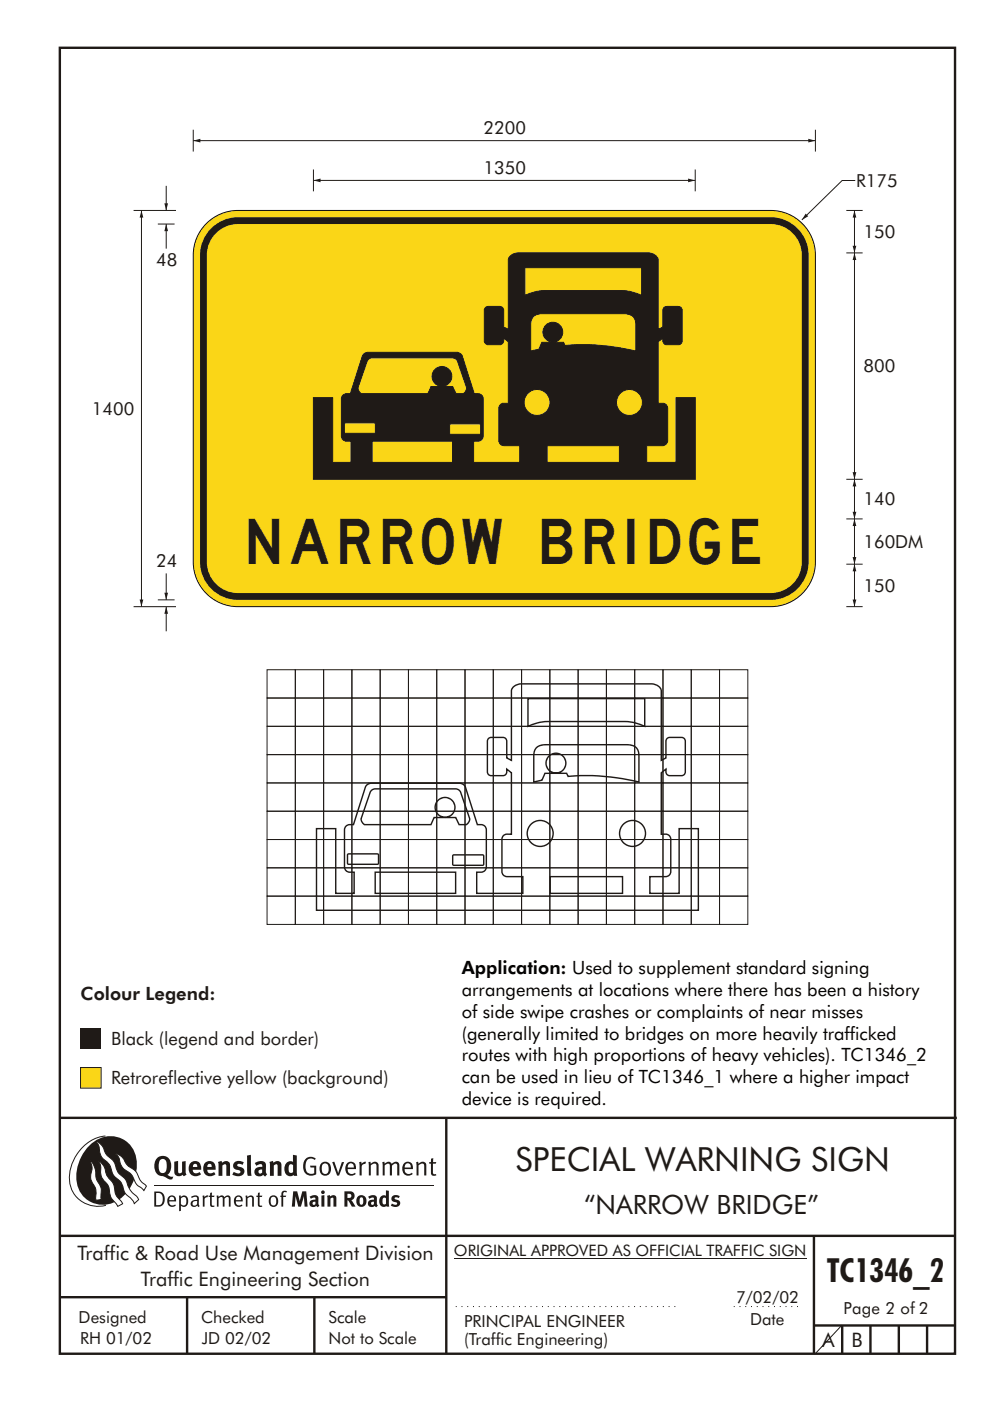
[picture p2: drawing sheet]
<svg xmlns="http://www.w3.org/2000/svg" width="210mm" height="297mm" viewBox="0 0 210 297" stroke-linecap="round" stroke-linejoin="round" font-family="sans-serif">
<g fill="none" stroke="#1f1a17" stroke-width=".51">
<path d="M12.7 10.1h189.9v276.9h-189.9zM12.7 237h190.3M94.7 236.9v50.1M12.7 262h190M12.7 275h82M39.7 275v12M66.7 275v12M172.7 262v25M172.7 281h30M178.7 281v6M184.7 281v6M190.7 281v6"/>
<path d="M196.7 281v6"/>
</g>
<path d="M96.3 266.7h74.7" fill="none" stroke="#1f1a17" stroke-width=".21"/>
<path d="M96.7 277h47.5M155.7 277h14" fill="none" stroke="#1f1a17" stroke-width=".21" stroke-dasharray=".2 1" stroke-linecap="butt"/>
<g fill="#1f1a17">
<path d="M64.9 245.6a1.61 1.61 0 0 1 2.1 .1l-.2 .2a1.17 1.17 0 0 0-1.4-.1 1.17 1.17 0 0 0-.6 1.2 1.42 1.42 0 0 0 1.2 1.9l.7-.2v-1.2h-.8l-.1-.4h1.3v1.9a1.82 1.82 0 0 1-2.2-.1 1.82 1.82 0 0 1-.6-2.1l.2-.7z" fill-rule="evenodd"/>
<path d="M68.2 246.6a1.77 1.77 0 0 0 .4 2.6 1.39 1.39 0 0 0 1.4-.5 1.39 1.39 0 0 0 .2-1.5 1.19 1.19 0 0 0-2-.6zM68.5 246.8a.83 .83 0 0 1 1 .1 .83 .83 0 0 1 .2 1 .75 .75 0 0 1-.6 1 .75 .75 0 0 1-.8-.8v-.9z" fill-rule="evenodd"/>
<path d="M70.5 246.4l.4-.1 .8 2.4 .8-2.3h.5l-1.1 2.8h-.4z" fill-rule="evenodd"/>
<path d="M73.6 246.7a1.74 1.74 0 0 0 .5 2.5h.9l.5-.3-.2-.3a.89 .89 0 0 1-1.1 .2 .89 .89 0 0 1-.4-.9h1.7a1.15 1.15 0 0 0-.4-1.4 1.15 1.15 0 0 0-1.5 .2zM74 246.9a.67 .67 0 0 1 .8-.1 .67 .67 0 0 1 .3 .7h-1.3z" fill-rule="evenodd"/>
<path d="M76.2 246.4l.4-.1 .1 .5 .5-.4 .5-.1-.2 .5a.61 .61 0 0 0-.8 .6v1.8h-.4z" fill-rule="evenodd"/>
<path d="M78.1 246.4l.5-.1 .1 .5a.89 .89 0 0 1 .9-.5 .89 .89 0 0 1 .7 .8v2.1h-.4v-2.1l-.1-.3-.3-.1-.8 .4v2.1h-.4z" fill-rule="evenodd"/>
<path d="M81.1 246.4l.4-.1 .1 .4a.83 .83 0 0 1 .8-.4 .83 .83 0 0 1 .7 .5 .86 .86 0 0 1 .9-.5 .86 .86 0 0 1 .7 .8v2.1h-.4l-.1-2.3a.5 .5 0 0 0-.8 0l-.2 .2v2.1h-.5v-2.2l-.4-.3-.7 .4v2.1h-.4z" fill-rule="evenodd"/>
<path d="M85.7 246.7a1.74 1.74 0 0 0 .5 2.5h.9l.5-.3-.2-.3a.89 .89 0 0 1-1.1 .2 .89 .89 0 0 1-.4-.9h1.7a1.15 1.15 0 0 0-.5-1.4 1.15 1.15 0 0 0-1.4 .2zM86 246.9a.67 .67 0 0 1 .9-.1 .67 .67 0 0 1 .3 .7h-1.3z" fill-rule="evenodd"/>
<path d="M88.3 246.4l.4-.1 .1 .5a.89 .89 0 0 1 .9-.5 .89 .89 0 0 1 .7 .8v2.1h-.4v-2.1l-.1-.3-.3-.1-.8 .4v2.1h-.4z" fill-rule="evenodd"/>
<path d="M91.5 245.7l.4-.2v.9h.7l-.2 .3h-.5v2.1l.1 .1h.5l.1 .3a.71 .71 0 0 1-1.2-.5v-2h-.3v-.3h.3z" fill-rule="evenodd"/>
<path d="M37 246.3l.8-.2v2a.46 .46 0 0 0 .2 .7 .46 .46 0 0 0 .6-.3v-2.2l.8-.1v2.3l.2 .6-.6 .3-.2-.3a1.03 1.03 0 0 1-1.2 .2 1.03 1.03 0 0 1-.6-1z" fill-rule="evenodd"/>
<path d="M40.4 246.6a1.64 1.64 0 0 0 0 2.3 1.64 1.64 0 0 0 2.3 .1l-.4-.5a.78 .78 0 0 1-.9 .3 .78 .78 0 0 1-.5-.8h1.8a1.37 1.37 0 0 0-.6-1.6 1.37 1.37 0 0 0-1.7 .2zM41 246.9a.48 .48 0 0 1 .7-.1 .48 .48 0 0 1 .2 .6h-1z" fill-rule="evenodd"/>
<path d="M43.5 246.6a1.65 1.65 0 0 0-.2 2 1.65 1.65 0 0 0 1.9 .7l.5-.3-.3-.5a.78 .78 0 0 1-.9 .3 .78 .78 0 0 1-.5-.8h1.8a1.37 1.37 0 0 0-.6-1.6 1.37 1.37 0 0 0-1.7 .2zM44.1 246.9a.48 .48 0 0 1 .6-.1 .48 .48 0 0 1 .2 .6h-.9z" fill-rule="evenodd"/>
<path d="M46.3 246.4l.7-.3 .1 .4a.95 .95 0 0 1 1-.3 .95 .95 0 0 1 .7 .9v2.2h-.8v-2.3l-.3-.2-.5 .3v2.2h-.8z" fill-rule="evenodd"/>
<path d="M49.7 246.5a1.73 1.73 0 0 1 2-.1l-.2 .6-.6-.2a.42 .42 0 0 0-.6 .3l.2 .2a1.23 1.23 0 0 1 1.4 1 1.47 1.47 0 0 1-2.3 .9l-.3-.1 .3-.6 .7 .3a.47 .47 0 0 0 .7-.3 .87 .87 0 0 0-1-.6l-.4-.2-.1-.4z" fill-rule="evenodd"/>
<path d="M54.1 246.6l.3 .6 .3-.2a.62 .62 0 0 1 .9 0v.4a1.21 1.21 0 0 0-1.3 .3 1.21 1.21 0 0 0-.2 1.4 1.19 1.19 0 0 0 1.7 0l.5 .3 .4-.4-.3-.4v-1.3a.96 .96 0 0 0-1.3-1.1zM55 248.1l.6-.1v.6a.43 .43 0 0 1-.6 .1 .43 .43 0 0 1 0-.6z" fill-rule="evenodd"/>
<path d="M57.2 246.4l.7-.3 .1 .4a.95 .95 0 0 1 1-.3 .95 .95 0 0 1 .7 .9v2.2h-.8v-2.3l-.3-.2-.5 .3v2.2h-.8z" fill-rule="evenodd"/>
<path d="M62.2 244.8v1.6a1.29 1.29 0 0 0-1.4 .1 1.29 1.29 0 0 0-.5 1.3 1.24 1.24 0 0 0 .5 1.4 1.24 1.24 0 0 0 1.5-.1l.1 .2h.7l-.1-4.3zM61.5 246.9h.4l.3 .1v1.5l-.3 .2a.48 .48 0 0 1-.6-.5 1.52 1.52 0 0 1 .2-1.3z" fill-rule="evenodd"/>
<path d="M52.4 245l.8-.2 .2 4.5h-.8l-.1-.2z" fill-rule="evenodd"/>
</g>
<path d="M22.4 240.9a9 9 0 0 0-7.4 10.8 6.2 6.2 0 0 0 7.5 3.9M32.7 251.4h59.4" fill="none" stroke="#1f1a17" stroke-width=".21"/>
<path d="M19.1 242.7a5.7 5.7 0 0 1 6.5-1.4 5.7 5.7 0 0 1 3.4 5.7 8.6 8.6 0 0 1-6.2 8.4 5.7 5.7 0 0 1-6.5-7.1 9.9 9.9 0 0 1 2.8-5.6z" fill-rule="evenodd" fill="#1f1a17"/>
<path d="M24.4 244.6a3.1 3.1 0 0 1 2.3 2.1l.8 .8a3.2 3.2 0 0 1 2 2.3l.4 .7 1.2 1-.6 .9-.2-.3a3.5 3.5 0 0 1-1.9-2 3.8 3.8 0 0 0-2.1-2.2 3.5 3.5 0 0 1-1-2.3zM20.4 242a3.4 3.4 0 0 1 1.9 2.4l.7 .9a3.3 3.3 0 0 1 1.7 2.5 4.4 4.4 0 0 0 1.7 2l.3 .3a6.1 6.1 0 0 0 2.5 3.7l.2 .5-.9 .9a6.1 6.1 0 0 0-1.9-2.2l-.4-.7a3.6 3.6 0 0 0-1.9-2.8l-.6-1.1a3.6 3.6 0 0 0-1.9-2.8 3.7 3.7 0 0 1-.8-2.4zM21 246.2a3.4 3.4 0 0 1 1.5 2.7l.6 .9a3.8 3.8 0 0 1 1.4 3.1l.3 .8 1.2 1.5-1 .6-.5-.8a3.2 3.2 0 0 1-1.3-2.8 4.3 4.3 0 0 0-1.4-2.2 4.7 4.7 0 0 1-.5-2.9zM19.2 246.1a5.1 5.1 0 0 1 1.2 3.7l.3 .7a3.1 3.1 0 0 1 .7 3l.1 .8-1.1 .2-.1-.8a3.5 3.5 0 0 0-.9-3.2 3.6 3.6 0 0 1 .1-2.6z" fill-rule="evenodd" fill="#fff" stroke="#1f1a17" stroke-width=".21"/>
<g fill="#1f1a17">
<path d="M17.1 218h4.4v4.3h-4.4z"/>
<path d="M33.4 245.5a2.51 2.51 0 0 0 .4 3.7l.8 .2a2.78 2.78 0 0 0 2 .6l.2-.5h-.6l-.7-.4a2.56 2.56 0 0 0 0-3.8 1.83 1.83 0 0 0-2.1 .2zM34 245.9a.87 .87 0 0 1 1 0 .87 .87 0 0 1 .4 .9v.4a1.17 1.17 0 0 1-.9 1.5h-.3a2.38 2.38 0 0 1-.2-2.8z" fill-rule="evenodd"/>
<path d="M33.1 252.9v2.6a1.12 1.12 0 0 0 1.2-.3 1.12 1.12 0 0 0 .2-1.1l-.1-.6-.3-.4zM32.7 252.6h1.1a1.67 1.67 0 0 1 1.2 1.7 1.67 1.67 0 0 1-1.3 1.5h-1zM36.1 253.9l-.2 .6h1.1a.55 .55 0 0 0-.3-.7 .55 .55 0 0 0-.6 .1zM35.8 253.8a.95 .95 0 0 1 1.2-.2 .95 .95 0 0 1 .4 1.1h-1.5a.72 .72 0 0 0 .4 .8 .72 .72 0 0 0 .9-.1l.1 .2a1.15 1.15 0 0 1-1.5 0 1.15 1.15 0 0 1-.2-1.5zM38.4 254.1v1.2a.7 .7 0 0 0 .9 .1 .7 .7 0 0 0 .2-.9 .61 .61 0 0 0-.4-.7 .61 .61 0 0 0-.7 .3zM38 253.5l.3-.1 .1 .4a.95 .95 0 0 1 1.2-.1 .95 .95 0 0 1 .3 1.1 .92 .92 0 0 1-.5 1 .92 .92 0 0 1-1-.2v1.1l-.4 .1zM40.9 254.9a.5 .5 0 0 0 .2 .7 .5 .5 0 0 0 .7-.3v-.7zM40.5 253.8a1 1 0 0 1 1.7 .2v1.4l.2 .3-.2 .2-.3-.3a.78 .78 0 0 1-1.4-.1 .78 .78 0 0 1 .8-1.1h.5a.58 .58 0 0 0-.3-.7 .58 .58 0 0 0-.7 .3zM43 253.5l.3-.1 .1 .4 .3-.3h.5l-.2 .3a.52 .52 0 0 0-.6 .6v1.4h-.4zM44.6 252.9l.4-.1-.1 .7h.6l-.1 .3h-.5v1.5a.35 .35 0 0 0 .6 .3v.2a.57 .57 0 0 1-.6 .1 .57 .57 0 0 1-.3-.5v-1.6h-.3v-.3h.3zM45.9 253.5l.4-.1 .1 .4 .2-.2a.64 .64 0 0 1 1 .2 .7 .7 0 0 1 .8-.4 .7 .7 0 0 1 .5 .7v1.7h-.4v-1.7l-.2-.3-.7 .3v1.7h-.3v-1.6a.38 .38 0 0 0-.3-.5 .38 .38 0 0 0-.5 .3l-.1 .1v1.7h-.4zM50.2 253.9l-.2 .6h1.1a.55 .55 0 0 0-.2-.7 .55 .55 0 0 0-.7 .1zM49.9 253.8a.95 .95 0 0 1 1.2-.2 .95 .95 0 0 1 .4 1.1h-1.5a.72 .72 0 0 0 .4 .8 .72 .72 0 0 0 .9-.1l.1 .2a1.15 1.15 0 0 1-1.5 0 1.15 1.15 0 0 1-.2-1.5zM52.1 253.5l.3-.1 .1 .4a.72 .72 0 0 1 .8-.4 .72 .72 0 0 1 .6 .7v1.7h-.4v-1.5a.45 .45 0 0 0-.3-.6 .45 .45 0 0 0-.5 .3l-.2 .1v1.7h-.3zM54.7 252.9l.4-.1v.7h.6l-.1 .3h-.5v1.5a.35 .35 0 0 0 .5 .3v.2a.57 .57 0 0 1-.6 .1 .57 .57 0 0 1-.3-.5v-1.6h-.3v-.3h.3zM57.6 253.9l-.2 .7a.65 .65 0 0 0 .3 .9 .65 .65 0 0 0 .8-.3l.1-.1a.93 .93 0 0 0-.7-1.4zM57.3 253.8a1.12 1.12 0 0 1 1.4 0 1.12 1.12 0 0 1 .2 1.4 1.01 1.01 0 0 1-1.2 .7 1.01 1.01 0 0 1-.7-1.2zM59.9 252.6l.5-.2 .5 .2-.2 .2-.3-.1-.3 .2v.6h.6l-.1 .3h-.5v2h-.4v-2h-.2v-.3h.2zM62.2 252.6l-.3 3.2h.7l.1-2.2 .6 2.2h.5l.7-2.2 .1 2.2h.7l-.3-3.2h-.9l-.5 2.1-.5-2.1zM65.7 253.7l.3 .5a.51 .51 0 0 1 .5-.3 .51 .51 0 0 1 .4 .4v.1a.88 .88 0 0 0-1.1 .3 .88 .88 0 0 0 .2 1.1 .9 .9 0 0 0 1.1-.1l.3 .3 .4-.4-.3-.3v-1.1a.87 .87 0 0 0-.4-.8 .87 .87 0 0 0-1 .1zM66.4 254.9l.5-.1v.5l-.1 .1h-.3l-.2-.1zM68.2 253.5v2.3h.6v-2.4zM68.1 252.8a.4 .4 0 0 0 .8 0 .4 .4 0 0 0-.8 0zM69.4 253.5l.1 2.3h.6v-1.7a.33 .33 0 0 1 .4-.2 .33 .33 0 0 1 .2 .4v1.5h.7v-1.7a.75 .75 0 0 0-.6-.7 .75 .75 0 0 0-.8 .3v-.3zM73.1 252.6v3.2h.6v-1.3l.3 .2 .7 1.1h.7l-.9-1.4a.94 .94 0 0 0 .7-1 .94 .94 0 0 0-.9-.8zM73.7 253.1a.51 .51 0 0 1 .7 .1 .51 .51 0 0 1-.1 .8h-.6zM75.9 253.7a1.19 1.19 0 0 0-.1 1.8 1.19 1.19 0 0 0 1.7-.1 1.19 1.19 0 0 0 0-1.6 1.19 1.19 0 0 0-1.6-.1zM76.5 253.9h.2a.99 .99 0 0 1 0 1.5 1.06 1.06 0 0 1-.2-1.5zM78.1 253.7l.3 .5a.51 .51 0 0 1 .5-.3 .51 .51 0 0 1 .4 .4v.1a.88 .88 0 0 0-1.1 .3 .88 .88 0 0 0 .2 1.1 .9 .9 0 0 0 1.1-.1l.3 .3 .4-.4-.2-.3v-1.1a.87 .87 0 0 0-.5-.8 .87 .87 0 0 0-1 .1zM78.9 254.9l.4-.1v.5l-.1 .1h-.3l-.2-.1zM81.9 252.4v1.2a1.2 1.2 0 0 0-1.4 .5 1.2 1.2 0 0 0 .2 1.5l.5 .3 .8-.2v.1h.6l-.1-3.3zM81.4 254l.5 .1-.1 1.2a.46 .46 0 0 1-.5 0 .46 .46 0 0 1-.2-.6zM83.3 253.6a.79 .79 0 0 0-.2 1 .79 .79 0 0 0 1 .3 .33 .33 0 0 1 0 .5 .33 .33 0 0 1-.5 0l-.5-.2-.2 .4a1.15 1.15 0 0 0 1.2 .3 1.15 1.15 0 0 0 .8-1 1.49 1.49 0 0 0-1.2-.7 .4 .4 0 0 1 .3-.4 .4 .4 0 0 1 .4 .1l.2 .1 .2-.4a1.47 1.47 0 0 0-1.5 0z" fill-rule="evenodd"/>
</g>
<path d="M17.1 226.3h4.4v4.4h-4.4z" fill-rule="evenodd" fill="#fad617" stroke="#1f1a17" stroke-width=".21"/>
<path d="M178.6 280.9l-5.7 6.2" fill="none" stroke="#1f1a17" stroke-width=".21"/>
<path d="M44.2 47a9.4 9.4 0 0 1 6.3-2.4h113a9.5 9.5 0 0 1 9.5 9.5v65.1a9.5 9.5 0 0 1-9.5 9.4h-113a9.5 9.5 0 0 1-9.5-9.4v-65.1a9.4 9.4 0 0 1 3.2-7.1z" fill-rule="evenodd" fill="#fad617" stroke="#0f0d0d" stroke-width=".21"/>
<path d="M44.8 48.4a8 8 0 0 1 5.7-2.3h113a8 8 0 0 1 8.1 8v65.1a8 8 0 0 1-8.1 8h-113a8 8 0 0 1-8.1-8v-65.1a8 8 0 0 1 2.4-5.7z" fill-rule="evenodd" fill="#1f1a17"/>
<path d="M46.2 49.1a6.6 6.6 0 0 1 4.3-1.6h113a6.6 6.6 0 0 1 6.6 6.6v65.1a6.6 6.6 0 0 1-6.6 6.5h-113a6.6 6.6 0 0 1-6.6-6.5v-65.1a6.6 6.6 0 0 1 2.3-5z" fill-rule="evenodd" fill="#fad617"/>
<path d="M41 29.8h132" fill="none" stroke="#1f1a17" stroke-width=".21"/>
<g fill="#1f1a17">
<path d="M41 29.8l1.5-.4v.8l-1.5-.4 1.5-.4z" fill-rule="evenodd"/>
<path d="M171.5 29.4l1.5 .4-1.5 .4v-.8l1.5 .4z" fill-rule="evenodd"/>
</g>
<path d="M41 27.5v4.6M66.5 38.3h81M147.5 35.9v4.7" fill="none" stroke="#1f1a17" stroke-width=".21"/>
<g fill="#1f1a17">
<path d="M66.5 38.3l1.5-.4v.7l-1.5-.3 1.5-.4z" fill-rule="evenodd"/>
<path d="M146 37.9l1.5 .4-1.5 .3v-.7l1.5 .4z" fill-rule="evenodd"/>
</g>
<path d="M66.5 35.9v4.7M173 27.5v4.6M30 44.6v84" fill="none" stroke="#1f1a17" stroke-width=".21"/>
<g fill="#1f1a17">
<path d="M30 44.6l.4 1.5h-.8l.4-1.5 .4 1.5z" fill-rule="evenodd"/>
<path d="M29.6 127.1h.8l-.4 1.5 .4-1.5-.4 1.5z" fill-rule="evenodd"/>
</g>
<path d="M28.3 128.6h9M35.3 128.6v5.2M37 127.2h-3.5" fill="none" stroke="#1f1a17" stroke-width=".21"/>
<path d="M35.3 128.6l.4 1.5h-.8l.4-1.5 .4 1.5z" fill-rule="evenodd" fill="#1f1a17"/>
<path d="M35.3 121.6v5.6" fill="none" stroke="#1f1a17" stroke-width=".21"/>
<path d="M34.9 125.7h.8l-.4 1.5z" fill-rule="evenodd" fill="#1f1a17"/>
<path d="M181.4 38.3h-2.7l-8.6 8.3" fill="none" stroke="#1f1a17" stroke-width=".21"/>
<path d="M170.9 45.3l.6 .6-1.4 .7z" fill-rule="evenodd" fill="#1f1a17"/>
<path d="M181.3 119.6v9" fill="none" stroke="#1f1a17" stroke-width=".21"/>
<g fill="#1f1a17">
<path d="M181.3 119.6l.4 1.5h-.8l.4-1.5 .4 1.5z" fill-rule="evenodd"/>
<path d="M180.9 127.1h.8l-.4 1.5 .4-1.5-.4 1.5z" fill-rule="evenodd"/>
</g>
<path d="M181.3 110v9.6" fill="none" stroke="#1f1a17" stroke-width=".21"/>
<g fill="#1f1a17">
<path d="M181.3 110l.4 1.5h-.8l.4-1.5 .4 1.5z" fill-rule="evenodd"/>
<path d="M180.9 118.1h.8l-.4 1.5 .4-1.5-.4 1.5z" fill-rule="evenodd"/>
</g>
<path d="M179.6 119.6h3.4M181.3 101.6v8.4M179.6 128.6h3.4" fill="none" stroke="#1f1a17" stroke-width=".21"/>
<g fill="#1f1a17">
<path d="M181.3 101.6l.4 1.5h-.8l.4-1.5 .4 1.5z" fill-rule="evenodd"/>
<path d="M180.9 108.5h.8l-.4 1.5 .4-1.5-.4 1.5z" fill-rule="evenodd"/>
</g>
<path d="M179.6 53.6h3.4M179.6 44.6h3.4M181.3 53.6v48M179.6 110h3.4" fill="none" stroke="#1f1a17" stroke-width=".21"/>
<g fill="#1f1a17">
<path d="M181.3 53.6l.4 1.5h-.8l.4-1.5 .4 1.5z" fill-rule="evenodd"/>
<path d="M180.9 100.1h.8l-.4 1.5 .4-1.5-.4 1.5z" fill-rule="evenodd"/>
</g>
<path d="M35.3 47.5v5.2M37 47.5h-3.5M179.6 101.6h3.4" fill="none" stroke="#1f1a17" stroke-width=".21"/>
<path d="M35.3 47.5l.4 1.5h-.8l.4-1.5 .4 1.5z" fill-rule="evenodd" fill="#1f1a17"/>
<path d="M35.3 39.4v5.2M28.3 44.6h9" fill="none" stroke="#1f1a17" stroke-width=".21"/>
<path d="M34.9 43.1h.8l-.4 1.5z" fill-rule="evenodd" fill="#1f1a17"/>
<path d="M181.3 44.6v9" fill="none" stroke="#1f1a17" stroke-width=".21"/>
<g fill="#1f1a17">
<path d="M181.3 44.6l.4 1.5h-.8l.4-1.5 .4 1.5z" fill-rule="evenodd"/>
<path d="M180.9 52.1h.8l-.4 1.5 .4-1.5-.4 1.5z" fill-rule="evenodd"/>
</g>
<path d="M130.8 85.3a2.75 2.75 0 0 1 5.5 0 2.75 2.75 0 0 1-5.5 0zM115.2 70.4a2.1 2.1 0 0 1 4.2 0 2.1 2.1 0 0 1-4.2 0zM113.1 67.2l-.5 1v.7v5.5l1.7-.4 .7-1.4h4.6l.3 .6a45.7 45.7 0 0 1 15 1.2v-5.5a2.18 2.18 0 0 0-2.7-2.4h-16.9a2.7 2.7 0 0 0-2.2 .7zM78 76.3l-2 5.9a1.56 1.56 0 0 0 .6 1.3h14.2l.6-1.5h4.6l.7 1.5h1.6a1.56 1.56 0 0 0 .7-1.3l-1.9-5.6a1.2 1.2 0 0 0-1.1-.7h-17.1zM91.7 79.8a2.1 2.1 0 0 1 4.2 0 2.1 2.1 0 0 1-4.2 0zM66.5 84.3h4.1v13.7h3.9v-4.5a1.7 1.7 0 0 1-1.9-.4l-.2-.7v-7.8a1.11 1.11 0 0 1 1.1-1.1h.8l2.6-8a1.42 1.42 0 0 1 1.3-.8h18.6a1.42 1.42 0 0 1 1.3 .8l2.5 8a1.49 1.49 0 0 1 1.9 .7v8.2a1.11 1.11 0 0 1-1.1 1.1h-.9v4.5h9.8v-3.5h-3.4a1.08 1.08 0 0 1-1.1-1.1v-6.9a1.07 1.07 0 0 1 1.1-1h.9v-13l-.9-.8a1.02 1.02 0 0 1-.8 1.4h-2.6a.8 .8 0 0 1-.8-.8v-6.5a.8 .8 0 0 1 .8-.8h2.6a.8 .8 0 0 1 .8 .8v3.5l.9 .5v-14.7a2 2 0 0 1 2.1-1.5h27.7a2 2 0 0 1 2 1.5v14.7l1-.5v-3.5a.8 .8 0 0 1 .8-.8h2.6a.8 .8 0 0 1 .7 .8v6.5a.8 .8 0 0 1-.7 .8h-2.6a.8 .8 0 0 1-.8-.8v-.6l-1 .8v13a1.65 1.65 0 0 1 1.8 .4l.3 .6v6.9a1.08 1.08 0 0 1-1.1 1.1h-3.4v3.5h6.2v-13.7h4.1v17.3h-81zM116.1 94.5v3.5h15.3v-3.5zM111.2 85.3a2.75 2.75 0 0 0 5.5 0 2.75 2.75 0 0 0-5.5 0zM111.4 56.7h24.7v5.9l-2.2-.8-1.9-.2h-17.1l-1.9 .4-1.6 .6zM78.9 93.5v4.5h17.1v-4.5zM95.5 89.9h6.2l.3 .2v1.7l-.3 .3h-6.1l-.2-.3zM73.1 89.7h6.3l.3 .2v1.7l-.3 .3h-6.1l-.2-.3z" fill-rule="evenodd" fill="#1f1a17" stroke="#1f1a17" stroke-width=".21"/>
<g fill="none" stroke="#1f1a17" stroke-width=".21">
<path d="M56.7 142h6v6h-6zM56.7 148h6v6h-6zM56.7 154h6v6h-6zM56.7 160h6v6h-6zM62.7 142h6v6h-6zM62.7 148h6v6h-6zM62.7 154h6v6h-6zM62.7 160h6v6h-6zM68.7 142h6v6h-6zM68.7 148h6v6h-6zM68.7 154h6v6h-6zM68.7 160h6v6h-6z"/>
<path d="M74.7 142h6v6h-6zM74.7 148h6v6h-6zM74.7 154h6v6h-6zM74.7 160h6v6h-6zM80.7 142h6v6h-6zM80.7 148h6v6h-6zM80.7 154h6v6h-6zM80.7 160h6v6h-6zM86.7 142h6v6h-6zM86.7 148h6v6h-6zM86.7 154h6v6h-6zM86.7 160h6v6h-6z"/>
<path d="M92.7 142h6v6h-6zM92.7 148h6v6h-6zM92.7 154h6v6h-6zM92.7 160h6v6h-6zM98.7 142h6v6h-6zM98.7 148h6v6h-6zM98.7 154h6v6h-6zM98.7 160h6v6h-6zM104.7 142h6v6h-6zM104.7 148h6v6h-6zM104.7 154h6v6h-6zM104.7 160h6v6h-6z"/>
<path d="M110.7 142h6v6h-6zM110.7 148h6v6h-6zM110.7 154h6v6h-6zM110.7 160h6v6h-6zM116.7 142h6v6h-6zM116.7 148h6v6h-6zM116.7 154h6v6h-6zM116.7 160h6v6h-6zM122.7 142h6v6h-6zM122.7 148h6v6h-6zM122.7 154h6v6h-6zM122.7 160h6v6h-6z"/>
<path d="M128.7 142h6v6h-6zM128.7 148h6v6h-6zM128.7 154h6v6h-6zM128.7 160h6v6h-6zM134.7 142h6v6h-6zM134.7 148h6v6h-6zM134.7 154h6v6h-6zM134.7 160h6v6h-6zM140.7 142h6v6h-6zM140.7 148h6v6h-6zM140.7 154h6v6h-6zM140.7 160h6v6h-6z"/>
<path d="M146.7 142h6v6h-6zM146.7 148h6v6h-6zM146.7 154h6v6h-6zM146.7 160h6v6h-6zM152.7 142h6v6h-6zM152.7 148h6v6h-6zM152.7 154h6v6h-6zM152.7 160h6v6h-6zM56.7 166h6v6h-6zM56.7 172h6v6h-6zM56.7 178h6v6h-6zM62.7 166h6v6h-6z"/>
<path d="M62.7 172h6v6h-6zM62.7 178h6v6h-6zM68.7 166h6v6h-6zM68.7 172h6v6h-6zM68.7 178h6v6h-6zM74.7 166h6v6h-6zM74.7 172h6v6h-6zM74.7 178h6v6h-6zM80.7 166h6v6h-6zM80.7 172h6v6h-6zM80.7 178h6v6h-6zM86.7 166h6v6h-6z"/>
<path d="M86.7 172h6v6h-6zM86.7 178h6v6h-6zM92.7 166h6v6h-6zM92.7 172h6v6h-6zM92.7 178h6v6h-6zM98.7 166h6v6h-6zM98.7 172h6v6h-6zM98.7 178h6v6h-6zM104.7 166h6v6h-6zM104.7 172h6v6h-6zM104.7 178h6v6h-6zM110.7 166h6v6h-6z"/>
<path d="M110.7 172h6v6h-6zM110.7 178h6v6h-6zM116.7 166h6v6h-6zM116.7 172h6v6h-6zM116.7 178h6v6h-6zM122.7 166h6v6h-6zM122.7 172h6v6h-6zM122.7 178h6v6h-6zM128.7 166h6v6h-6zM128.7 172h6v6h-6zM128.7 178h6v6h-6zM134.7 166h6v6h-6z"/>
<path d="M134.7 172h6v6h-6zM134.7 178h6v6h-6zM140.7 166h6v6h-6zM140.7 172h6v6h-6zM140.7 178h6v6h-6zM146.7 166h6v6h-6zM146.7 172h6v6h-6zM146.7 178h6v6h-6zM152.7 166h6v6h-6zM152.7 172h6v6h-6zM152.7 178h6v6h-6zM56.7 184h6v6h-6z"/>
<path d="M56.7 190h6v6h-6zM62.7 184h6v6h-6zM62.7 190h6v6h-6zM68.7 184h6v6h-6zM68.7 190h6v6h-6zM74.7 184h6v6h-6zM74.7 190h6v6h-6zM80.7 184h6v6h-6zM80.7 190h6v6h-6zM86.7 184h6v6h-6zM86.7 190h6v6h-6zM92.7 184h6v6h-6z"/>
<path d="M92.7 190h6v6h-6zM98.7 184h6v6h-6zM98.7 190h6v6h-6zM104.7 184h6v6h-6zM104.7 190h6v6h-6zM110.7 184h6v6h-6zM110.7 190h6v6h-6zM116.7 184h6v6h-6zM116.7 190h6v6h-6zM122.7 184h6v6h-6zM122.7 190h6v6h-6zM128.7 184h6v6h-6z"/>
<path d="M128.7 190h6v6h-6zM134.7 184h6v6h-6zM134.7 190h6v6h-6zM140.7 184h6v6h-6zM140.7 190h6v6h-6zM146.7 184h6v6h-6zM146.7 190h6v6h-6zM152.7 184h6v6h-6zM152.7 190h6v6h-6z"/>
</g>
<path d="M132.2 178.8l.2-.3 1 .7 .8 .1v.3l-.9-.1zM131.3 176.7h.3l.1 .8 .7 1-.2 .3-.8-1.2zM132.2 174.7l.2 .2-.7 1-.1 .8h-.3l.1-.9zM132.2 174.7l1.1-.7 .9-.2v.3l-.8 .1-1 .7zM134.2 173.8l.9 .2 1.2 .7-.3 .2-1-.7-.8-.1zM136.3 174.7l.7 1.1 .1 .9h-.3l-.1-.8-.7-1zM136.8 176.7h.3l-.1 .9-.7 1.2-.3-.3 .7-1zM134.2 179.3l.8-.1 1-.7 .3 .3-1.2 .7-.9 .1zM117.9 159.5l.8 .2 .8 .5-.2 .2-.6-.4-.8-.2zM119.5 160.2l.6 .9 .1 .7h-.3l-.2-.8-.4-.6zM119.9 161.8h.3v.4l-.2 .6-.5 .6-.2-.2 .4-.6zM117.9 163.8l.8-.2 .6-.4 .2 .2-.5 .4-.7 .2-.4 .1zM116.4 163.4l.2-.2 .6 .4 .7 .2v.3l-.7-.2zM115.7 161.8h.3l.1 .8 .5 .6-.2 .2-.6-.9zM116.4 160.2l.2 .2-.5 .6-.1 .8h-.3l.1-.7zM116.4 160.2l.8-.5 .7-.2v.3l-.7 .2-.6 .4zM115.6 163.8h4.6v.3h-4.6zM120.2 163.8l.2 .1-.2 .1zM120.1 164l.3-.1 .3 .7-.3 .1zM120.4 164.7l.1-.1v.2zM120.5 164.5l1.3-.1v.3l-1.3 .1zM121.8 164.4l1.3-.1v.3l-1.3 .1zM123.1 164.3v.1zM123.1 164.3h1.4v.3h-1.4zM124.5 164.3h1.2v.3h-1.2zM125.7 164.3v.1zM125.7 164.3l5.2 .5v.3l-5.2-.5zM130.9 164.8l4.7 .9-.1 .3-4.6-.9zM135.6 165.8h.1v.2h-.2zM135.4 160.3h.3v5.5h-.3zM135 158.3l.6 1 .1 1h-.3l-.1-.9-.5-.8zM132.9 157.7l1.4 .2 .7 .4-.2 .3-.6-.4-1.3-.2zM124.7 157.7h8.2v.3h-8.2zM115.9 157.7h8.8v.3h-8.8zM113.8 158.3l.7-.4 1.4-.2v.3l-1.3 .2-.6 .4zM113.8 158.3l.2 .3-.5 .8-.1 .9h-.3l.1-1zM113.1 160.3h.3v5.5h-.3zM113.1 165.8l.2 .2h-.2zM113.2 165.7l.9-.2v.3l-.8 .2zM114.1 165.5l.9-.2v.3l-.9 .2zM115 165.4l.1 .2zM115.5 163.9l.3 .1-.7 1.5-.3-.1zM115.5 163.8l.1 .2zM92.1 173.2h4.6v.3h-4.6zM96.7 173.2l.1 .1h-.1zM96.6 173.4l.2-.1 .7 1.5-.2 .1zM97.3 174.9l.1-.1v.2zM97.4 174.7h1.6v.3h-1.6zM99 174.8v.2zM99.4 174.1l.2 .2-.5 .7-.2-.3zM99.5 173.6h.3l-.2 .7-.2-.2zM99.7 173.6h.1zM97.6 168l.3-.1 1.9 5.6-.3 .1zM97.4 167.3l.5 .6-.3 .1-.4-.4zM96.7 167.1l.7 .2-.2 .3-.5-.2zM88.1 167.1h8.6v.3h-8.6zM79.6 167.1h8.5v.3h-8.5zM78.9 167.3l.7-.2v.3l-.6 .2zM78.7 167.5l.2-.2 .1 .3-.3 .4-.3-.1zM78.4 167.9l.3 .1-1.9 5.6-.3-.1zM76.5 173.5l.1 .1zM76.5 173.6h.3l.1 .5-.3 .2zM76.6 174.3l.3-.2 .5 .6-.2 .3zM77.3 174.8v.2zM77.3 174.7h14.1v.3h-14.1zM91.4 174.8l.1 .2zM92 173.3l.2 .1-.6 1.5-.3-.1zM92 173.2l.1 .1zM94.4 168.9l.7 .1 .9 .6-.2 .2-.6-.4-.8-.2zM96 169.6l.6 .9 .1 .7h-.3l-.2-.8-.4-.6zM96.4 171.2h.3l-.1 .3-.2 .7-.4 .6-.2-.2 .4-.7zM95.9 172.7l.1 .1zM94.4 173.1l.8-.1 .6-.4 .2 .2-.5 .4-.7 .2h-.4zM92.8 172.8l.2-.2 .7 .4 .7 .1v.3l-.7-.1zM92.8 172.8l.1-.1zM92.2 171.2h.3l.1 .7 .4 .7-.2 .2-.5-.9zM92.8 169.6l.2 .2-.4 .6-.1 .8h-.3l.1-.7zM92.8 169.6l.9-.6 .7-.1v.3l-.7 .2-.7 .4zM67.2 175.5h4v.3h-4zM71.2 175.5l.2 .2zM71.1 175.7h.3v13.7h-.3zM71.1 189.4l.1 .2zM71.2 189.3h3.9v.3h-3.9zM75.1 189.4l.2 .2zM75 184.9h.3v4.5h-.3zM75.1 184.8l.2 .1zM74.2 184.8h.9v.3h-.9zM73.5 184.5l.7 .3v.3l-.9-.4zM73.3 184.7l.1-.1zM72.9 183.8h.3l.3 .7-.2 .2zM72.9 175.9h.3v7.9h-.3zM73.3 175.1l.2 .2-.3 .6h-.3zM73.4 175.2l.1 .1zM73.3 175.1l.9-.4v.3l-.7 .3zM74.2 174.7h.8v.3h-.8zM75 174.8l.1 .2zM77.4 166.8l.3 .1-2.6 8-.2-.1zM77.7 166.4l.2-.2 .2 .2-.4 .5-.3-.1zM77.9 166.2l.9-.3v.3l-.7 .2zM78.8 165.9h9.3v.3h-9.3zM88.1 165.9h9.3v.3h-9.3zM97.4 165.9l.9 .3-.1 .2-.8-.2zM98.3 166.2l.6 .6-.3 .1-.4-.5zM98.6 166.9l.3-.1 2.5 8-.3 .1zM101.1 174.9l.2-.1v.2zM101.3 174.7h.8v.3h-.8zM102.1 174.7l.9 .4-.2 .2-.7-.3zM103 175.1l-.1 .1zM103 175.1l.3 .8h-.3l-.2-.6zM103 175.9h.3v7.9h-.3zM103 183.8h.3l-.3 .9-.2-.2zM102.1 184.8l.7-.3 .2 .2-.9 .4zM101.1 184.8h1v.3h-1zM101 184.8l.1 .1zM101 184.9h.3v4.5h-.3zM101 189.4l.1 .2zM101.1 189.3h9.8v.3h-9.8zM110.9 189.4l.2 .2zM110.8 185.9h.3v3.5h-.3zM110.9 185.7l.2 .2zM107.6 185.7h3.3v.3h-3.3zM106.9 185.4l.7 .3v.3l-.9-.3zM106.3 184.8h.3l.3 .6-.2 .3zM106.3 177.9h.3v6.9h-.3zM106.3 177.9h.3zM106.5 177.9h.1zM106.7 177.1l.2 .2-.3 .6h-.3zM106.7 177.1l.9-.4v.3l-.7 .3zM107.6 176.7v.3zM107.6 176.7h.9v.3h-.9zM108.5 176.9h.2v.1h-.2zM108.4 163.8h.3v13.1h-.3zM108.6 163.7l.1 .1h-.2zM107.6 162.9l1 .8-.2 .3-1-.8zM107.4 162.7l.2 .2-.1 .2h-.1zM107.4 163.1h.3v.5h-.3zM107.4 163.6h.3l-.3 .7-.2-.2zM106.7 164.3l.5-.2 .2 .2-.7 .3zM104.2 164.3h2.5v.3h-2.5zM103.5 164.3l.2-.2 .5 .2v.3zM103.3 163.6h.3l.1 .5-.2 .2zM103.3 157.2h.3v6.4h-.3zM103.5 156.5l.2 .2-.1 .5h-.3zM103.5 156.5l.7-.3v.3l-.5 .2zM104.2 156.2h2.5v.3h-2.5zM106.7 156.2l.7 .3-.2 .2-.5-.2zM107.2 156.7l.2-.2 .3 .7h-.3zM107.4 157.2h.3v3.5h-.3zM107.4 160.7h.1l-.1 .1zM107.6 160.6l1 .5-.2 .2-1-.5zM108.5 161.2h.2v.3l-.3-.2zM108.4 146.5h.3v14.7h-.3zM108.8 145.6l.2-.2 .2 .2-.4 .4-.1 .5h-.3zM109 145.4l.8-.4 .7-.2v.3l-1.3 .5zM110.5 144.8h13.9v.3h-13.9zM124.4 144.8h13.9v.3h-13.9zM138.3 144.8l.8 .2 .7 .4-.2 .2-1.3-.5zM139.8 145.4l.5 .5 .2 .6h-.3l-.2-.5-.4-.4zM140.2 146.5h.3v14.7h-.3zM140.2 161.2l.2 .1-.2 .2zM140.2 161.1l1-.5 .2 .2-1 .5zM141.3 160.7l.1 .1zM141.1 157.2h.3v3.5h-.3zM141.4 156.5l.2 .2-.2 .5h-.3zM141.4 156.5l.7-.3v.3l-.5 .2zM142.1 156.2h2.5v.3h-2.5zM144.6 156.2l.7 .3-.2 .2-.5-.2zM145.1 156.7l.2-.2 .3 .7h-.3zM145.3 157.2h.3v6.4h-.3zM145.3 163.6h.3l-.3 .7-.2-.2zM144.6 164.3l.5-.2 .2 .2-.7 .3zM142.1 164.3h2.5v.3h-2.5zM141.4 164.3l.2-.2 .5 .2v.3zM141.1 163.6h.3l.2 .5-.2 .2zM141.1 163.1h.3v.5h-.3zM141.2 162.9l.2-.2v.4zM140.2 163.7l1-.8 .2 .3-1 .8zM140.2 163.8h.1zM140.2 163.8h.3v13.1h-.3zM140.2 176.9l.1 .1h-.1zM140.3 176.7h.9v.3h-.9zM141.2 176.7l.1 .3zM141.3 176.7l.8 .4-.2 .2-.6-.3zM142.1 177.1l.4 .8h-.3l-.3-.6zM142.3 177.9h.2zM142.2 177.9h.3zM142.2 177.9h.3v6.9h-.3zM142.2 184.8h.3l-.4 .9-.2-.3zM141.2 185.7l.7-.3 .2 .3-.9 .3zM137.9 185.7h3.3v.3h-3.3zM137.7 185.7l.2 .2zM137.7 185.9h.3v3.5h-.3zM137.7 189.4l.2 .2zM137.9 189.3h6.2v.3h-6.2zM144.1 189.4l.1 .2zM143.9 175.7h.3v13.7h-.3zM143.9 175.5l.2 .2zM144.1 175.5h4.1v.3h-4.1zM148.2 175.5l.1 .2zM148 175.7h.3v17.3h-.3zM148.2 193l.1 .1zM67.2 192.8h81v.3h-81zM67 193l.2 .1zM67 175.7h.3v17.3h-.3zM67 175.5l.2 .2zM116.7 189.3h15.4v.3h-15.4zM132.1 189.4l.1 .2zM131.9 185.9h.3v3.5h-.3zM132.1 185.7l.1 .2zM124.4 185.7h7.7v.3h-7.7zM116.7 185.7h7.7v.3h-7.7zM116.6 185.7l.1 .2zM116.6 185.9h.3v3.5h-.3zM116.6 189.4l.1 .2zM114.6 179.3l.8-.1 1-.7 .3 .3-1.2 .7-.9 .1zM117.2 176.7h.3l-.1 .9-.7 1.2-.3-.3 .7-1zM116.4 174.9l.3-.2 .5 .7 .3 1.3h-.3l-.1-.8zM114.6 173.8l.9 .2 1.2 .7-.3 .2-1-.7-.8-.1zM112.6 174.7l1.1-.7 .9-.2v.3l-.8 .1-1 .7zM112.6 174.7l.2 .2-.7 1-.1 .8h-.3l.2-.9zM111.7 176.7h.3l.1 .8 .7 1-.2 .3-.7-1.2zM112.8 178.5l1 .7 .8 .1v.3l-1.3-.3-.7-.5zM116.2 152.8h8.2v.3h-8.2zM113.9 153.1l2.3-.3v.3l-2.2 .3zM112 153.9l1.9-.8 .1 .3-1.9 .7zM111.9 154l.2 .1-.2 .1zM111.9 148.1h.3v5.9h-.3zM111.9 148l.1 .1zM112 148h12.4v.3h-12.4zM124.4 148h12.4v.3h-12.4zM136.8 148l.1 .1zM136.6 148.1h.3v5.9h-.3zM136.8 154h.1v.2l-.2-.1zM134.9 153.1l1.9 .8-.1 .2-1.9-.7zM132.6 152.8l2.3 .3-.1 .3-2.2-.3zM124.4 152.8h8.2v.3h-8.2zM79.6 189.3h17.1v.3h-17.1zM96.7 189.4l.1 .2zM96.5 184.9h.3v4.5h-.3zM96.7 184.8l.1 .1zM79.6 184.8h17.1v.3h-17.1zM79.5 184.8l.1 .1zM79.5 184.9h.3v4.5h-.3zM79.5 189.4l.1 .2zM96.3 181.1h6.1v.3h-6.1zM102.4 181.1l.3 .1-.2 .2zM102.5 181.4l.1-.1zM102.7 181.2l.1 .3h-.3zM102.5 181.5h.3v1.7h-.3zM102.5 183.2h.3l-.1 .3zM102.5 183.3l.1 .1zM102.4 183.3l.3 .2-.3 .1zM96.3 183.3h6.1v.3h-6.1zM96 183.5l.3-.2v.3zM96.2 183.3l-.1 .1zM95.9 183.2l.3 .1-.2 .2zM95.9 181.5h.3v1.7h-.3zM96 181.2l.2 .3h-.3zM96 181.2l.3-.1v.3zM74 180.9h6.1v.3h-6.1zM80.1 180.9l.2 .1-.2 .2zM80.2 181.1l-.1 .1zM80.3 181l.2 .3h-.3zM80.2 181.3h.3v1.7h-.3zM80.2 183h.3l-.2 .3zM80.2 183.2l.1 .1zM80.1 183.1l.2 .2-.2 .1zM74 183.1h6.1v.3h-6.1zM73.7 183.3l.3-.2v.3zM73.7 183.3l.1-.1zM73.6 183l.3 .1-.2 .2zM73.6 181.3h.3v1.7h-.3zM73.7 181l.2 .3h-.3zM73.7 181l.1 .1zM73.7 181l.3-.1v.3z" fill="#1f1a17"/>
<text font-size="9.6" fill="#1f1a17" x="52.8" y="119.6">NARROW BRIDGE</text>
<g font-size="7.1" fill="#1f1a17">
<text x="109.4" y="248.2">SPECIAL WARNING SIGN</text>
<text x="175.4" y="271.9">TC1346_2</text>
</g>
<text font-size="5.6" fill="#1f1a17" x="123.9" y="257.3">“NARROW BRIDGE”</text>
<g font-size="4.2" fill="#1f1a17">
<text x="16.4" y="267">Traffic &amp; Road Use Management Division</text>
<text x="29.9" y="272.6">Traffic Engineering Section</text>
<text x="174.4" y="285.6">A</text>
<text x="180.7" y="285.6">B</text>
</g>
<g font-size="3.9">
<text x="98" y="206.4">Application: Used to supplement standard signing</text>
<text x="98" y="211.1">arrangements at locations where there has been a history</text>
<text x="98" y="215.7">of side swipe crashes or complaints of near misses</text>
<text x="98" y="220.4">(generally limited to bridges on more heavily trafficked</text>
<text x="98" y="225.1">routes with high proportions of heavy vehicles). TC1346_2</text>
<text x="98" y="229.7">can be used in lieu of TC1346_1 where a higher impact</text>
<text x="98" y="234.4">device is required.</text>
</g>
<g font-size="3.9" fill="#1f1a17">
<text x="17.1" y="212.1">Colour Legend:</text>
<text x="23.6" y="221.5">Black (legend and border)</text>
<text x="23.6" y="229.9">Retroreflective yellow (background)</text>
</g>
<g font-size="3.8" fill="#1f1a17">
<text x="102.6" y="28.4">2200</text>
<text x="102.6" y="36.8">1350</text>
<text x="181.7" y="39.7">R175</text>
<text x="183.2" y="50.5">150</text>
<text x="33.1" y="56.4">48</text>
<text x="183.2" y="79">800</text>
<text x="19.5" y="88">1400</text>
<text x="183.2" y="107.2">140</text>
<text x="183.2" y="116.2">160DM</text>
<text x="33.1" y="120.2">24</text>
<text x="183.2" y="125.5">150</text>
</g>
<g font-size="3.5" fill="#1f1a17">
<text x="16.7" y="280.5">Designed</text>
<text x="42.7" y="280.5">Checked</text>
<text x="69.7" y="280.5">Scale</text>
<text x="98.5" y="281.4">PRINCIPAL ENGINEER</text>
<text x="156.2" y="276.3">7/02/02</text>
<text x="159.1" y="281">Date</text>
<text x="179" y="278.6">Page 2 of 2</text>
<text x="17" y="284.9">RH 01/02</text>
<text x="42.8" y="284.9">JD 02/02</text>
<text x="69.7" y="285">Not to Scale</text>
<text x="98.5" y="285.2">(Traffic Engineering)</text>
</g>
<text font-size="3.4" fill="#1f1a17" x="96.3" y="266.3">ORIGINAL APPROVED AS OFFICIAL TRAFFIC SIGN</text>
</svg>
